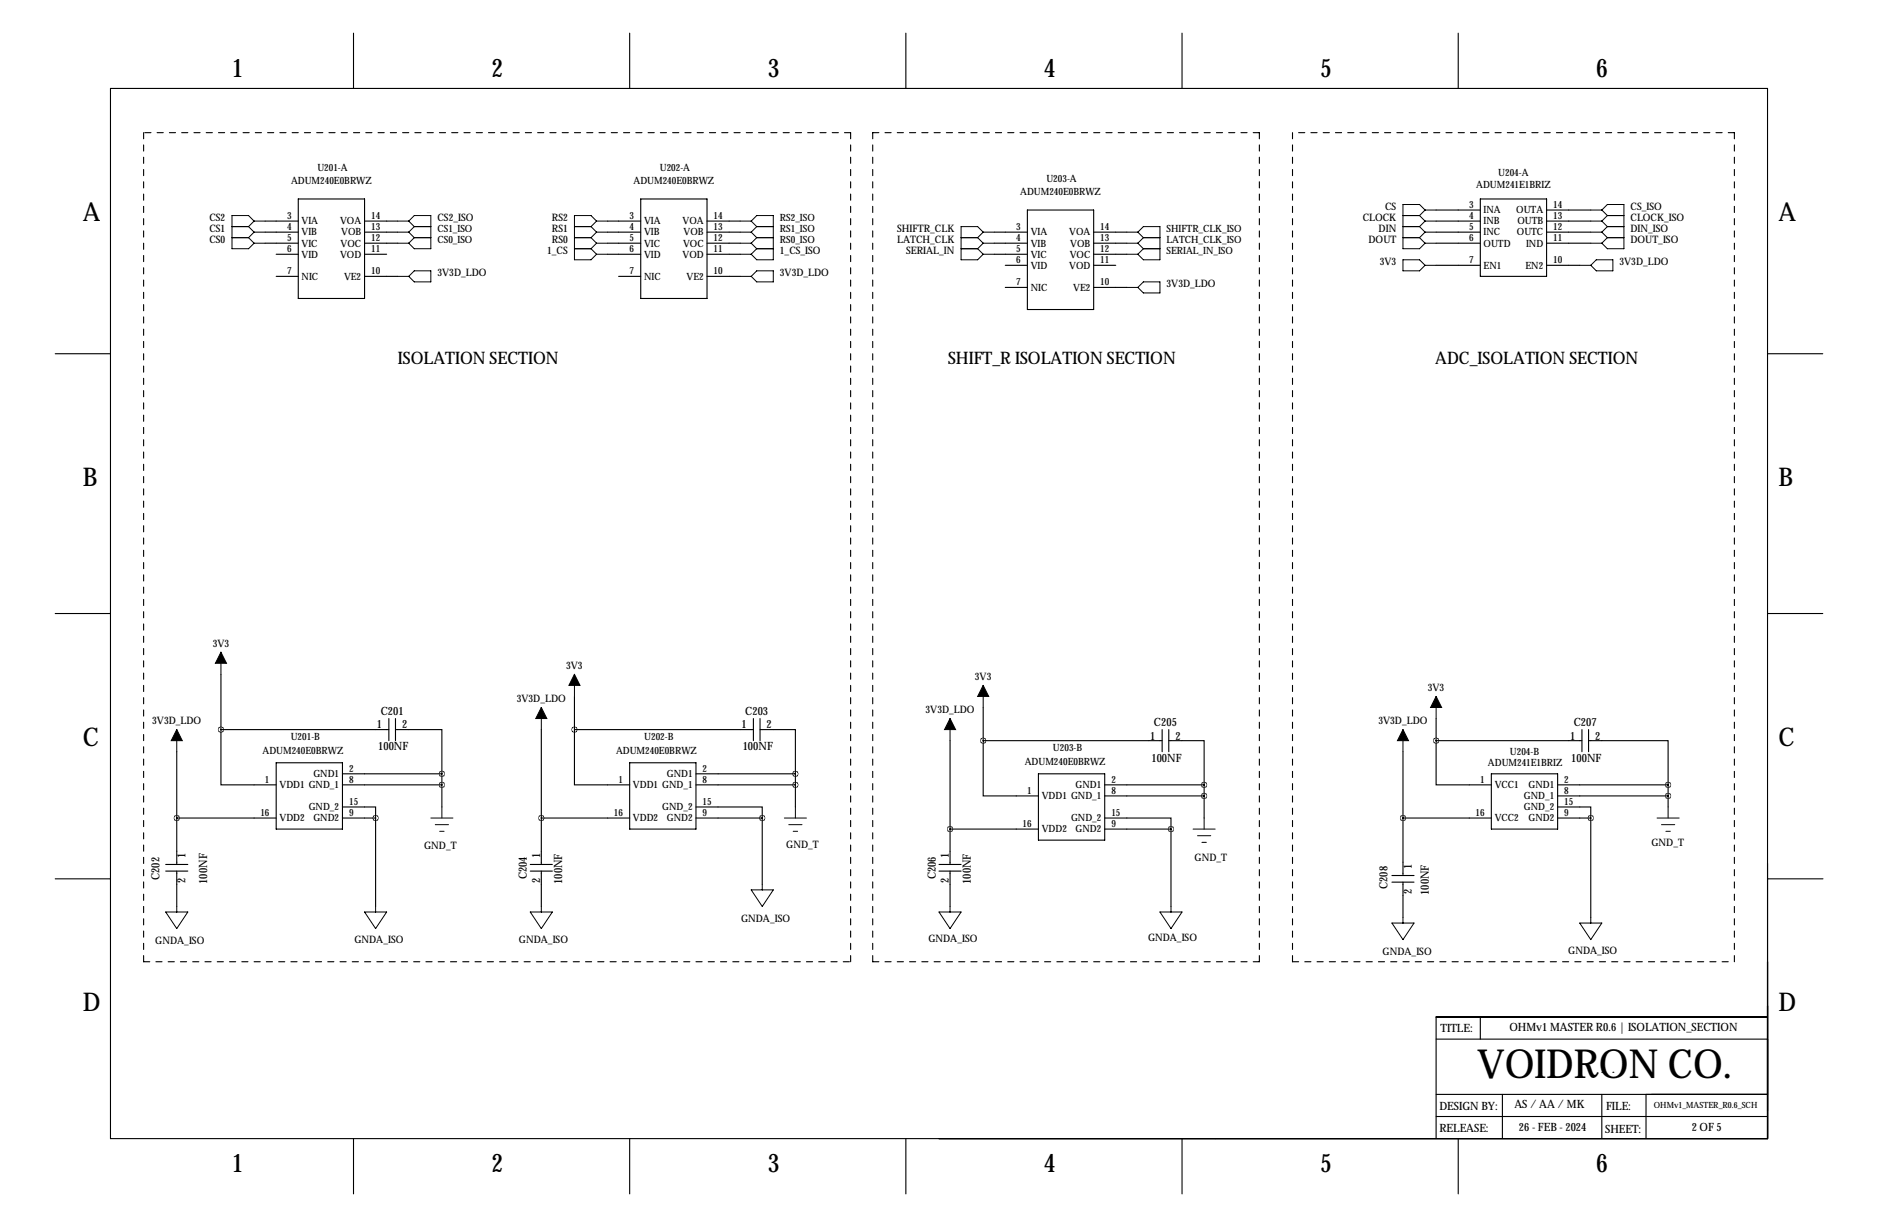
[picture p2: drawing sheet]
<svg xmlns="http://www.w3.org/2000/svg" width="432mm" height="279mm" viewBox="0 0 432 279" stroke-linecap="round" stroke-linejoin="round" font-family="sans-serif">
<g fill="none" stroke="#000" stroke-width=".25">
<path d="M81.3 7.6v12.7M144.8 7.6v12.7M208.3 7.6v12.7M271.8 7.6v12.7M335.3 7.6v12.7M25.4 20.3h381v241.3h-381zM61 50.8h7.6M61 53.3h7.6M61 55.9h7.6M63.5 58.4h5.1M68.6 45.7h15.2v22.9h-15.2zM83.8 50.8h7.6"/>
<path d="M83.8 53.3h7.6M83.8 55.9h7.6M83.8 58.4h5.1M139.7 50.8h7.6M139.7 53.3h7.6M139.7 55.9h7.6M139.7 58.4h7.6M147.3 45.7h15.3v22.9h-15.3zM162.6 50.8h7.6M162.6 53.3h7.6M162.6 55.9h7.6M162.6 58.4h7.6"/>
<path d="M228.6 53.3h7.6M228.6 55.9h7.6M228.6 58.4h7.6M236.2 48.3h15.3v22.8h-15.3zM251.5 53.3h7.6M251.5 55.9h7.6M251.5 58.4h7.6M330.2 50.8h10.2M330.2 53.3h10.2M330.2 55.9h10.2M330.2 48.3h10.2M340.4 45.7h15.2v17.8h-15.2z"/>
<path d="M355.6 50.8h10.2M355.6 53.3h10.2M355.6 55.9h10.2M355.6 48.3h10.2M63.5 63.5h5.1M83.8 63.5h7.6M142.2 63.5h5.1M162.6 63.5h7.6M231.1 61h5.1M231.1 66h5.1M251.5 61h5M251.5 66h7.6"/>
<path d="M330.2 61h10.2M355.6 61h7.6M12.7 81.3h12.7M406.4 81.3h12.7M12.7 141h12.7M50.8 154.9v12.7M406.4 141h12.7M40.6 172.7v25.9M50.8 167.6v12.7h12.7M50.8 167.6h38.6M63.5 175.3h15.2v15.2h-15.2zM78.7 177.8h22.9"/>
<path d="M89.4 165.1v5.1M90.9 167.6h10.7v10.2M90.9 165.1v5.1M101.6 177.8v7.6M124.5 167.6v31M132.1 167.6v12.7h12.7M132.1 167.6h41.1M132.1 160v7.6M144.8 175.3h15.2v15.2h-15.2zM160 177.8h22.9M173.2 165.1v5.1M174.8 167.6h8.1v10.2"/>
<path d="M174.8 165.1v5.1M182.9 177.8v7.6M218.4 170.2v28.4M226.1 170.2v12.7h12.7M226.1 170.2h41.1M226.1 162.6v7.6M238.8 177.8h15.2v15.2h-15.2zM267.2 167.6v5.1M268.7 170.2h8.2v10.1M268.7 167.6v5.1M322.6 172.7v28.5M330.2 170.2v10.1h12.7"/>
<path d="M330.2 165.1v5.1M330.2 170.2h33.5M342.9 177.8h15.2v12.7h-15.2zM363.7 167.6v5.1M365.3 170.2h18.2v10.1M365.3 167.6v5.1M38.1 198.6h5.1M40.6 188h22.9M78.7 185.4h7.7v2.6M78.7 180.3h22.9M78.7 188h7.7M86.4 188v20.3"/>
<path d="M121.9 198.6h5.1M124.5 188h20.3M160 185.4h15.3v2.6M160 180.3h22.9M160 188h15.3M175.3 188v15.2M215.9 198.6h5.1M218.4 190.5h20.4M254 188h15.2v2.5M254 190.5h15.2M254 180.3h22.9M254 182.9h22.9"/>
<path d="M269.2 190.5v17.8M276.9 180.3v7.7M322.6 188h20.3M358.1 185.4h7.7v2.6M358.1 180.3h25.4M358.1 188h7.7M358.1 182.9h25.4M365.8 188v22.8M383.5 180.3v5.1M12.7 201.9h12.7M38.1 200.2h5.1M40.6 200.2v8.1"/>
<path d="M121.9 200.2h5.1M124.5 200.2v8.1M215.9 200.2h5.1M218.4 200.2v8.1M320 201.2h5.1M320 202.7h5.1M322.6 202.7v8.1M406.5 201.9h12.7M330.2 238.8h76.2M340.4 233.7v5.1M406.4 233.7h-76.2v27.9M330.2 251.5h76.2"/>
<path d="M330.2 256.5h76.2M345.4 251.5v10.1M368.3 246.4h.1M368.3 251.5v10.1M370.8 246.4h.1M378.5 251.5v10.1M81.3 261.6v12.7M144.8 261.6v12.7M208.3 261.6v12.7M271.8 261.6v12.7M335.3 261.6v12.7"/>
</g>
<path d="M33 30.5v190.5M195.6 30.5h-162.6M200.7 30.5v190.5M289.6 30.5h-88.9M297.2 30.5v190.5M398.8 30.5h-101.6M33 221h162.6M195.6 221v-190.5M200.7 221h88.9M289.6 221v-190.5M297.2 221h101.6M398.8 221v-190.5" fill="none" stroke="#000" stroke-width=".25" stroke-dasharray="1.4 1.4"/>
<g fill="none" stroke="#000" stroke-width=".23">
<path d="M53.3 52.1h3.8M53.3 54.6h3.8M57.1 52.1l1.3 1.2M57.1 54.6l1.3 1.3M58.4 50.8h2.6M58.4 50.8l-1.3 1.3M58.4 50.8l-1.3-1.3h-3.8v7.7h3.8l1.3-1.3M58.4 53.3h2.6M58.4 53.3l-1.3 1.3M58.4 55.9h2.6M91.4 50.8h2.6M91.4 53.3h2.6"/>
<path d="M91.4 55.9h2.6M94 50.8l1.2-1.3h3.9v7.7h-3.9l-1.2-1.3M94 50.8l1.2 1.3M94 53.3l1.2 1.3M95.2 52.1h3.9M95.2 54.6h3.9M95.2 52.1l-1.2 1.2M95.2 54.6l-1.2 1.3M132.1 52.1h3.8M132.1 54.6h3.8M132.1 57.2h3.8M135.9 52.1l1.3 1.2"/>
<path d="M135.9 54.6l1.3 1.3M135.9 57.2l1.3 1.2M137.2 50.8h2.5M137.2 50.8l-1.3-1.3h-3.8v10.2h3.8l1.3-1.3M137.2 53.3h2.5M137.2 55.9h2.5M137.2 50.8l-1.3 1.3M137.2 53.3l-1.3 1.3M137.2 55.9l-1.3 1.3M137.2 58.4h2.5M170.2 50.8h2.5M170.2 53.3h2.5"/>
<path d="M170.2 55.9h2.5M170.2 58.4h2.5M172.7 50.8l1.3-1.3h3.8v10.2h-3.8l-1.3-1.3M172.7 50.8l1.3 1.3M172.7 53.3l1.3 1.3M172.7 55.9l1.3 1.3M174 52.1h3.8M174 54.6h3.8M174 57.2h3.8M174 52.1l-1.3 1.2M174 54.6l-1.3 1.3M174 57.2l-1.3 1.2"/>
<path d="M221 54.6h3.8M221 57.2h3.8M224.8 54.6l1.3 1.3M224.8 57.2l1.3 1.2M226.1 53.3l-1.3-1.2h-3.8v7.6h3.8l1.3-1.3M226.1 53.3h2.5M226.1 55.9h2.5M226.1 58.4h2.5M226.1 53.3l-1.3 1.3M226.1 55.9l-1.3 1.3M259.1 53.3h2.5M259.1 55.9h2.5"/>
<path d="M259.1 58.4h2.5M261.6 53.3l1.3-1.2h3.8v7.6h-3.8l-1.3-1.3M261.6 53.3l1.3 1.3M261.6 55.9l1.3 1.3M262.9 54.6h3.8M262.9 57.2h3.8M262.9 54.6l-1.3 1.3M262.9 57.2l-1.3 1.2M322.6 52.1h3.8M322.6 49.5h3.8M322.6 54.6h3.8M322.6 59.7h3.8l1.3 1.3-1.3 1.2h-3.8z"/>
<path d="M326.4 49.5l1.3 1.3M326.4 52.1l1.3 1.2M326.4 54.6l1.3 1.3M327.7 50.8h2.5M327.7 53.3h2.5M327.7 55.9h2.5M327.7 48.3l-1.3-1.3h-3.8v10.2h3.8l1.3-1.3M327.7 48.3h2.5M327.7 48.3l-1.3 1.2M327.7 50.8l-1.3 1.3M327.7 53.3l-1.3 1.3M365.8 50.8h2.5"/>
<path d="M365.8 53.3h2.5M365.8 55.9h2.5M365.8 48.3h2.5M368.3 48.3l1.3-1.3h3.8v10.2h-3.8l-1.3-1.3M368.3 53.3l1.3 1.3M368.3 50.8l1.3 1.3M368.3 48.3l1.3 1.2M369.6 52.1h3.8M369.6 49.5h3.8M369.6 54.6h3.8M369.6 54.6l-1.3 1.3M369.6 52.1l-1.3 1.2"/>
<path d="M369.6 49.5l-1.3 1.3M91.4 63.5h2.6M94 63.5l1.2-1.3h3.9v2.6h-3.9zM170.2 63.5h2.5M172.7 63.5l1.3-1.3h3.8v2.6h-3.8zM259.1 66h2.5M261.6 66l1.3-1.2h3.8v2.5h-3.8zM327.7 61h2.5M363.2 61h2.6M365.8 61l1.2-1.3h3.8v2.5h-3.8zM50.8 149.9v5M132.1 154.9v5.1"/>
<path d="M226.1 157.5v5.1M40.6 167.6v5.1M124.5 162.6v5M218.4 165.1v5.1M322.6 167.6v5.1M330.2 160v5.1M99.1 188h5M100.1 189.5h3M101.1 191h1M101.6 185.4v2.6M180.3 188h5.1M181.4 189.5h3"/>
<path d="M182.4 191h1M182.9 185.4v2.6M274.3 190.5h5.1M275.3 192h3.1M276.4 193.5h1M276.9 188v2.5M381 188h5.1M382 189.5h3.1M383 191h1M383.5 185.4v2.6M38.1 209.5h5.1l-2.6 3.9zM40.6 208.3v1.2"/>
<path d="M83.8 209.5h5.1l-2.5 3.9zM86.4 208.3v1.2M121.9 209.5h5.1l-2.5 3.9zM124.5 208.3v1.2M172.7 204.5h5.1l-2.5 3.8zM175.3 203.2v1.3M215.9 209.5h5.1l-2.6 3.9zM218.4 208.3v1.2M266.7 209.5h5.1l-2.6 3.9zM269.2 208.3v1.2M320 212.1h5.1l-2.5 3.8zM322.6 210.8v1.3"/>
<path d="M363.2 212.1h5.1l-2.5 3.8zM365.8 210.8v1.3"/>
</g>
<path d="M50.8 149.9l1.3 2.5h-2.6zM132.1 154.9l1.2 2.6h-2.5zM226.1 157.5l1.2 2.5h-2.5zM40.6 167.6l1.3 2.6h-2.5zM124.5 162.6l1.2 2.5h-2.5zM218.4 165.1l1.3 2.5h-2.5zM322.6 167.6l1.2 2.6h-2.5zM330.2 160l1.3 2.6h-2.6z" fill="#000" stroke="#000" stroke-width=".23"/>
<path d="M182.8 177.8a.05 .05 0 0 0 .1 0 .05 .05 0 0 0-.1 0zM182.8 180.3a.05 .05 0 0 0 .1 0 .05 .05 0 0 0-.1 0zM175.2 188a.05 .05 0 0 0 .1 0 .05 .05 0 0 0-.1 0zM132 167.6a.05 .05 0 0 0 .1 0 .05 .05 0 0 0-.1 0zM276.8 180.3a.05 .05 0 0 0 .1 0 .05 .05 0 0 0-.1 0zM276.8 182.9a.05 .05 0 0 0 .1 0 .05 .05 0 0 0-.1 0zM269.2 190.5a.05 .05 0 0 0 .1 0 .05 .05 0 0 0-.1 0zM226 170.2a.05 .05 0 0 0 .1 0 .05 .05 0 0 0-.1 0zM383.5 182.9a.05 .05 0 0 0 .1 0 .05 .05 0 0 0-.1 0zM383.5 180.3a.05 .05 0 0 0 .1 0 .05 .05 0 0 0-.1 0zM86.3 188a.05 .05 0 0 0 .1 0 .05 .05 0 0 0-.1 0zM365.7 188a.05 .05 0 0 0 .1 0 .05 .05 0 0 0-.1 0zM40.6 188a.05 .05 0 0 0 .1 0 .05 .05 0 0 0-.1 0zM124.4 188a.05 .05 0 0 0 .1 0 .05 .05 0 0 0-.1 0zM218.4 190.5a.05 .05 0 0 0 .1 0 .05 .05 0 0 0-.1 0zM322.5 188a.05 .05 0 0 0 .1 0 .05 .05 0 0 0-.1 0z" fill="#000" stroke="#000" stroke-width="1.3"/>
<text font-size="9.2" x="339.6" y="247.7">VOIDRON CO.</text>
<g font-size="5.9">
<text x="53.3" y="17.8">1</text>
<text x="113" y="17.8">2</text>
<text x="176.5" y="17.8">3</text>
<text x="240" y="17.8">4</text>
<text x="303.5" y="17.8">5</text>
<text x="367" y="17.8">6</text>
<text x="19" y="50.8">A</text>
<text x="408.9" y="50.8">A</text>
<text x="19" y="111.8">B</text>
<text x="408.9" y="111.8">B</text>
<text x="19" y="171.4">C</text>
<text x="408.9" y="171.4">C</text>
<text x="19" y="232.4">D</text>
<text x="408.9" y="232.4">D</text>
<text x="53.3" y="269.2">1</text>
<text x="113" y="269.2">2</text>
<text x="176.5" y="269.2">3</text>
<text x="240" y="269.2">4</text>
<text x="303.5" y="269.2">5</text>
<text x="367" y="269.2">6</text>
</g>
<g font-size="4">
<text x="91.5" y="83.6">ISOLATION SECTION</text>
<text x="218" y="83.6">SHIFT_R ISOLATION SECTION</text>
<text x="330" y="83.6">ADC_ISOLATION SECTION</text>
</g>
<g font-size="2.6">
<text x="86.7" y="167.4">1</text>
<text x="87.5" y="164.3">C201</text>
<text x="92.5" y="167.4">2</text>
<text x="170.5" y="167.4">1</text>
<text x="171.4" y="164.3">C203</text>
<text x="176.3" y="167.4">2</text>
<text x="265.3" y="166.9">C205</text>
<text x="361.9" y="166.9">C207</text>
<text x="87" y="172.4">100NF</text>
<text x="170.8" y="172.4">100NF</text>
<text x="264.5" y="169.9">1</text>
<text x="270.3" y="169.9">2</text>
<text x="361" y="169.9">1</text>
<text x="366.8" y="169.9">2</text>
<text x="264.8" y="175">100NF</text>
<text x="361.3" y="175">100NF</text>
<text x="42.6" y="197.1" transform="rotate(-90 42.6 197.1)">1</text>
<text x="124.2" y="197.1" transform="rotate(-90 124.2 197.1)">1</text>
<text x="218.2" y="197.1" transform="rotate(-90 218.2 197.1)">1</text>
<text x="36.7" y="202.2" transform="rotate(-90 36.7 202.2)">C202</text>
<text x="42.6" y="202.9" transform="rotate(-90 42.6 202.9)">2</text>
<text x="47.7" y="203.1" transform="rotate(-90 47.7 203.1)">100NF</text>
<text x="121.2" y="202" transform="rotate(-90 121.2 202)">C204</text>
<text x="124.2" y="202.9" transform="rotate(-90 124.2 202.9)">2</text>
<text x="129.3" y="203.1" transform="rotate(-90 129.3 203.1)">100NF</text>
<text x="215.1" y="202" transform="rotate(-90 215.1 202)">C206</text>
<text x="218.2" y="202.9" transform="rotate(-90 218.2 202.9)">2</text>
<text x="223.2" y="203.1" transform="rotate(-90 223.2 203.1)">100NF</text>
<text x="324.6" y="199.6" transform="rotate(-90 324.6 199.6)">1</text>
<text x="319" y="204.3" transform="rotate(-90 319 204.3)">C208</text>
<text x="324.6" y="205.4" transform="rotate(-90 324.6 205.4)">2</text>
<text x="328.5" y="205.6" transform="rotate(-90 328.5 205.6)">100NF</text>
<text x="331.2" y="237.2">TITLE:</text>
<text x="347" y="237">OHMv1 MASTER R0.6 | ISOLATION_SECTION</text>
<text x="331" y="255">DESIGN BY:</text>
<text x="348.2" y="254.6">AS / AA / MK</text>
<text x="369.3" y="255.1">FILE:</text>
<text x="331" y="260.1">RELEASE:</text>
<text x="349.2" y="259.8">26 - FEB - 2024</text>
<text x="369.1" y="260.3">SHEET:</text>
<text x="389" y="260">2 OF 5</text>
</g>
<g font-size="2.4">
<text x="48.2" y="50.8">CS2</text>
<text x="48.2" y="53.3">CS1</text>
<text x="100.6" y="50.8">CS2_ISO</text>
<text x="126.9" y="50.8">RS2</text>
<text x="126.9" y="53.3">RS1</text>
<text x="206.3" y="53.3">SHIFTR_CLK</text>
<text x="313.3" y="50.8">CLOCK</text>
<text x="317" y="53.3">DIN</text>
<text x="318.5" y="48.3">CS</text>
<text x="374.9" y="53.3">DIN_ISO</text>
<text x="374.9" y="50.8">CLOCK_ISO</text>
<text x="374.9" y="48.3">CS_ISO</text>
<text x="48.2" y="55.9">CS0</text>
<text x="125.8" y="58.4">1_CS</text>
<text x="126.9" y="55.9">RS0</text>
<text x="179.3" y="58.4">1_CS_ISO</text>
<text x="206.3" y="55.9">LATCH_CLK</text>
<text x="208.3" y="58.4">SERIAL_IN</text>
<text x="314.7" y="55.9">DOUT</text>
<text x="374.9" y="55.9">DOUT_ISO</text>
<text x="100.6" y="63.5">3V3D_LDO</text>
<text x="179.3" y="63.5">3V3D_LDO</text>
<text x="317.3" y="61">3V3</text>
<text x="372.4" y="61">3V3D_LDO</text>
<text x="268.2" y="66">3V3D_LDO</text>
<text x="48.9" y="148.6">3V3</text>
<text x="130.2" y="153.7">3V3</text>
<text x="118.8" y="161.3">3V3D_LDO</text>
<text x="224.2" y="156.2">3V3</text>
<text x="328.3" y="158.8">3V3</text>
<text x="35" y="166.4">3V3D_LDO</text>
<text x="212.8" y="163.8">3V3D_LDO</text>
<text x="316.9" y="166.4">3V3D_LDO</text>
<text x="97.5" y="195">GND_T</text>
<text x="180.8" y="194.8">GND_T</text>
<text x="274.7" y="197.8">GND_T</text>
<text x="379.7" y="194.4">GND_T</text>
<text x="170.4" y="211.8">GNDA_ISO</text>
<text x="35.7" y="216.8">GNDA_ISO</text>
<text x="81.5" y="216.7">GNDA_ISO</text>
<text x="119.3" y="216.6">GNDA_ISO</text>
<text x="213.5" y="216.5">GNDA_ISO</text>
<text x="264" y="216.2">GNDA_ISO</text>
<text x="317.9" y="219.4">GNDA_ISO</text>
<text x="360.6" y="219.2">GNDA_ISO</text>
</g>
<g font-size="2.3">
<text x="73" y="39.4">U201-A</text>
<text x="151.7" y="39.4">U202-A</text>
<text x="240.6" y="41.9">U203-A</text>
<text x="344.5" y="40.3">U204-A</text>
<text x="66.9" y="42.2">ADUM240E0BRWZ</text>
<text x="145.7" y="42.2">ADUM240E0BRWZ</text>
<text x="234.6" y="44.7">ADUM240E0BRWZ</text>
<text x="337.8" y="47.8">3</text>
<text x="339.4" y="43.2">ADUM241E1BRIZ</text>
<text x="357.1" y="47.8">14</text>
<text x="66" y="50.3">3</text>
<text x="66" y="52.8">4</text>
<text x="69.3" y="51.6">VIA</text>
<text x="78.2" y="51.6">VOA</text>
<text x="85.3" y="52.8">13</text>
<text x="85.3" y="50.3">14</text>
<text x="100.6" y="53.3">CS1_ISO</text>
<text x="144.7" y="50.3">3</text>
<text x="144.7" y="52.8">4</text>
<text x="148.1" y="51.6">VIA</text>
<text x="156.9" y="51.6">VOA</text>
<text x="164.1" y="52.8">13</text>
<text x="164.1" y="50.3">14</text>
<text x="179.3" y="50.8">RS2_ISO</text>
<text x="179.3" y="53.3">RS1_ISO</text>
<text x="233.6" y="52.8">3</text>
<text x="253" y="52.8">14</text>
<text x="268.2" y="53.3">SHIFTR_CLK_ISO</text>
<text x="337.8" y="50.3">4</text>
<text x="337.8" y="52.8">5</text>
<text x="341.1" y="49">INA</text>
<text x="341.1" y="51.6">INB</text>
<text x="348.6" y="49">OUTA</text>
<text x="348.9" y="51.6">OUTB</text>
<text x="357.1" y="52.8">12</text>
<text x="357.1" y="50.3">13</text>
<text x="66" y="55.4">5</text>
<text x="66" y="57.9">6</text>
<text x="69.3" y="54.1">VIB</text>
<text x="69.3" y="56.6">VIC</text>
<text x="69.3" y="59.2">VID</text>
<text x="78.2" y="59.2">VOD</text>
<text x="78.3" y="56.6">VOC</text>
<text x="78.4" y="54.1">VOB</text>
<text x="85.3" y="57.9">11</text>
<text x="85.3" y="55.4">12</text>
<text x="100.6" y="55.9">CS0_ISO</text>
<text x="144.7" y="55.4">5</text>
<text x="144.7" y="57.9">6</text>
<text x="148.1" y="54.1">VIB</text>
<text x="148.1" y="56.6">VIC</text>
<text x="148.1" y="59.2">VID</text>
<text x="156.9" y="59.2">VOD</text>
<text x="157.1" y="56.6">VOC</text>
<text x="157.2" y="54.1">VOB</text>
<text x="164.1" y="57.9">11</text>
<text x="164.1" y="55.4">12</text>
<text x="179.3" y="55.9">RS0_ISO</text>
<text x="233.6" y="55.4">4</text>
<text x="233.6" y="57.9">5</text>
<text x="237" y="54.1">VIA</text>
<text x="237" y="56.6">VIB</text>
<text x="237" y="59.2">VIC</text>
<text x="245.8" y="54.1">VOA</text>
<text x="246" y="59.2">VOC</text>
<text x="246.1" y="56.6">VOB</text>
<text x="253" y="57.9">12</text>
<text x="253" y="55.4">13</text>
<text x="268.2" y="55.9">LATCH_CLK_ISO</text>
<text x="268.2" y="58.4">SERIAL_IN_ISO</text>
<text x="337.8" y="55.4">6</text>
<text x="341.1" y="54.1">INC</text>
<text x="341.1" y="56.6">OUTD</text>
<text x="348.8" y="54.1">OUTC</text>
<text x="350.9" y="56.6">IND</text>
<text x="357.1" y="55.4">11</text>
<text x="66" y="63">7</text>
<text x="69.3" y="64.3">NIC</text>
<text x="79.1" y="64.3">VE2</text>
<text x="85.3" y="63">10</text>
<text x="144.7" y="63">7</text>
<text x="148.1" y="64.3">NIC</text>
<text x="157.8" y="64.3">VE2</text>
<text x="164.1" y="63">10</text>
<text x="233.6" y="60.5">6</text>
<text x="233.6" y="65.5">7</text>
<text x="237" y="61.7">VID</text>
<text x="245.8" y="61.7">VOD</text>
<text x="253" y="65.5">10</text>
<text x="253" y="60.5">11</text>
<text x="337.8" y="60.5">7</text>
<text x="341.1" y="61.7">EN1</text>
<text x="350.8" y="61.7">EN2</text>
<text x="357.1" y="60.5">10</text>
<text x="237" y="66.8">NIC</text>
<text x="246.7" y="66.8">VE2</text>
<text x="60.4" y="173.3">ADUM240E0BRWZ</text>
<text x="66.8" y="170.1">U201-B</text>
<text x="141.6" y="173.3">ADUM240E0BRWZ</text>
<text x="148.1" y="170.1">U202-B</text>
<text x="242.1" y="172.6">U203-B</text>
<text x="347.2" y="173.5">U204-B</text>
<text x="60.9" y="179.8">1</text>
<text x="72" y="178.6">GND1</text>
<text x="80.3" y="177.3">2</text>
<text x="80.3" y="179.8">8</text>
<text x="142.2" y="179.8">1</text>
<text x="153.3" y="178.6">GND1</text>
<text x="161.5" y="177.3">2</text>
<text x="161.5" y="179.8">8</text>
<text x="235.6" y="175.8">ADUM240E0BRWZ</text>
<text x="255.5" y="179.8">2</text>
<text x="340.3" y="179.8">1</text>
<text x="342.1" y="175.9">ADUM241E1BRIZ</text>
<text x="359.7" y="179.8">2</text>
<text x="64.3" y="181.1">VDD1 GND_1</text>
<text x="80.3" y="184.9">15</text>
<text x="145.5" y="181.1">VDD1 GND_1</text>
<text x="161.5" y="184.9">15</text>
<text x="236.2" y="182.4">1</text>
<text x="239.5" y="183.6">VDD1 GND_1</text>
<text x="247.3" y="181.1">GND1</text>
<text x="255.5" y="182.4">8</text>
<text x="343.7" y="181.1">VCC1</text>
<text x="350.4" y="183.6">GND_1</text>
<text x="351.4" y="181.1">GND1</text>
<text x="359.7" y="182.4">8</text>
<text x="359.7" y="184.9">15</text>
<text x="59.9" y="187.5">16</text>
<text x="64.3" y="188.7">VDD2</text>
<text x="71" y="186.2">GND_2</text>
<text x="72" y="188.7">GND2</text>
<text x="80.3" y="187.5">9</text>
<text x="141.1" y="187.5">16</text>
<text x="145.5" y="188.7">VDD2</text>
<text x="152.3" y="186.2">GND_2</text>
<text x="153.3" y="188.7">GND2</text>
<text x="161.5" y="187.5">9</text>
<text x="235.1" y="190">16</text>
<text x="239.5" y="191.3">VDD2</text>
<text x="246.3" y="188.7">GND_2</text>
<text x="247.3" y="191.3">GND2</text>
<text x="255.5" y="190">9</text>
<text x="255.5" y="187.5">15</text>
<text x="339.3" y="187.5">16</text>
<text x="343.7" y="188.7">VCC2</text>
<text x="350.4" y="186.2">GND_2</text>
<text x="351.4" y="188.7">GND2</text>
<text x="359.7" y="187.5">9</text>
</g>
<text font-size="2" x="380.3" y="254.7">OHMv1_MASTER_R0.6_SCH</text>
</svg>
